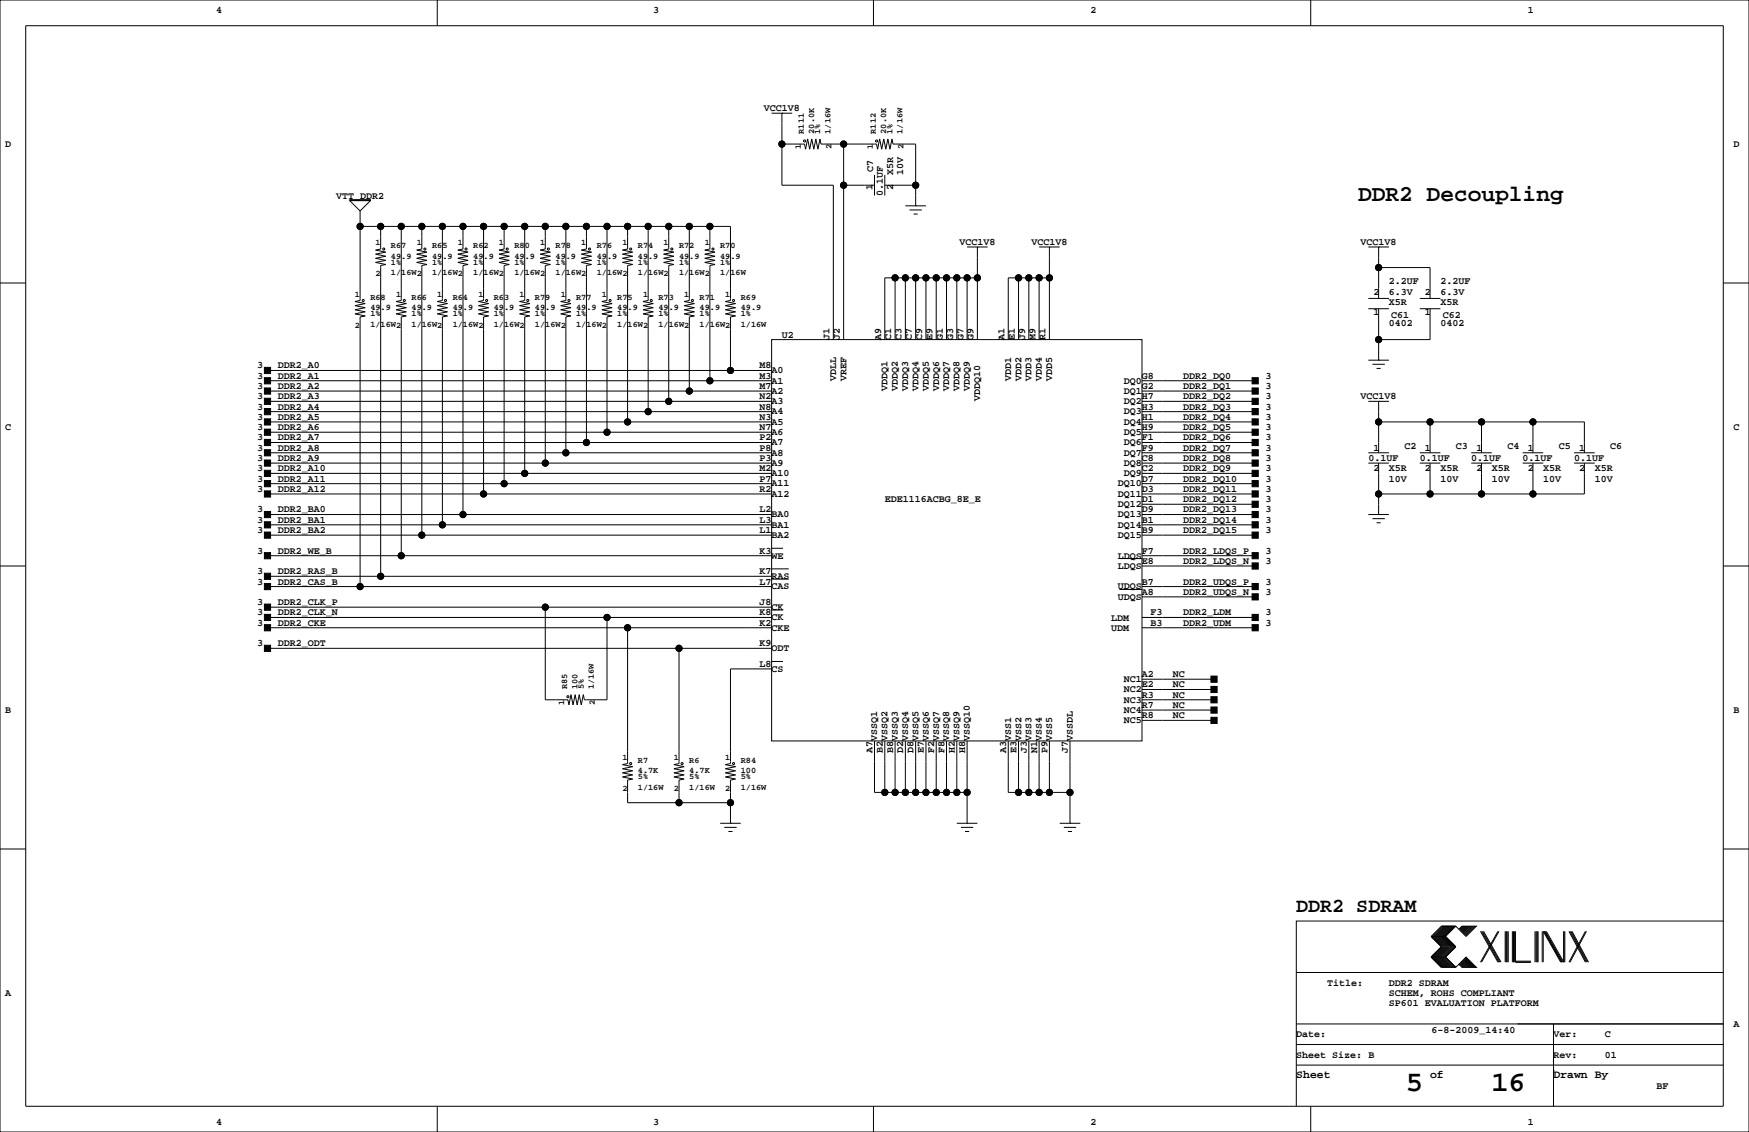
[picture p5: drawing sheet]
<svg xmlns="http://www.w3.org/2000/svg" width="432mm" height="279mm" viewBox="0 0 432 279" stroke-linecap="round" stroke-linejoin="round" font-family="sans-serif">
<g fill="none" stroke="#000" stroke-width=".25">
<path d="M0 0h431.8v279.4h-431.8zM6.3 6.4h419.1v266.6h-419.1zM107.9 0v6.4M215.6 0v6.4M323.6 0v6.4M190.5 27.9h5.1M193 27.9h.1M193 27.9v17.8h12.7v38.1M193 35.6h5.6l.3 1.2 .5-2.5 .5 2.5 .5-2.5 .5 2.5 .5-2.5 .5 2.5 .5-2.5 .3 1.3h13.7l.3 1.2 .5-2.5 .5 2.5 .5-2.5 .5 2.5 .5-2.5 .5 2.5 .5-2.5 .3 1.3h5.6v15.2M208.3 35.6v48.2M86.4 49.3h5v.2h-5zM86.4 49.5l2.5 2.6"/>
<path d="M88.9 55.9h91.4v18.3l-1.2 .2 2.5 .5-2.5 .5 2.5 .5-2.5 .6 2.5 .5-2.5 .5 2.5 .5-1.3 .2v13.2M88.9 52.1v22.1l-1.3 .2 2.6 .5-2.6 .5 2.6 .5-2.6 .6 2.6 .5-2.6 .5 2.6 .5-1.3 .2v66.6M91.4 49.5l-2.5 2.6M94 55.9v5.6l-1.3 .2 2.5 .5-2.5 .5 2.5 .5-2.5 .6 2.5 .5-2.5 .5 2.5 .5-1.2 .2v76.7M99.1 55.9v18.3l-1.3 .2 2.5 .5-2.5 .5 2.5 .5-2.5 .6 2.5 .5-2.5 .5 2.5 .5-1.2 .2v59M104.1 55.9v5.6l-1.2 .2 2.5 .5-2.5 .5 2.5 .5-2.5 .6 2.5 .5-2.5 .5 2.5 .5-1.3 .2v66.6M109.2 55.9v18.3l-1.3 .2 2.6 .5-2.6 .5 2.6 .5-2.6 .6 2.6 .5-2.6 .5 2.6 .5-1.3 .2v51.3M114.3 55.9v5.6l-1.3 .2 2.6 .5-2.6 .5 2.6 .5-2.6 .6 2.6 .5-2.6 .5 2.6 .5-1.3 .2v61.5M119.4 55.9v18.3l-1.3 .2 2.5 .5-2.5 .5 2.5 .5-2.5 .6 2.5 .5-2.5 .5 2.5 .5-1.2 .2v43.7M124.5 55.9v5.6l-1.3 .2 2.5 .5-2.5 .5 2.5 .5-2.5 .6 2.5 .5-2.5 .5 2.5 .5-1.2 .2v53.9M129.5 55.9v18.3l-1.2 .2 2.5 .5-2.5 .5 2.5 .5-2.5 .6 2.5 .5-2.5 .5 2.5 .5-1.3 .2v38.6M134.6 55.9v5.6l-1.3 .2 2.6 .5-2.6 .5 2.6 .5-2.6 .6 2.6 .5-2.6 .5 2.6 .5-1.3 .2v48.8"/>
<path d="M139.7 55.9v18.3l-1.3 .2 2.6 .5-2.6 .5 2.6 .5-2.6 .6 2.6 .5-2.6 .5 2.6 .5-1.3 .2v33.6M144.8 55.9v5.6l-1.3 .2 2.5 .5-2.5 .5 2.5 .5-2.5 .6 2.5 .5-2.5 .5 2.5 .5-1.2 .2v43.7M149.9 55.9v18.3l-1.3 .2 2.5 .5-2.5 .5 2.5 .5-2.5 .6 2.5 .5-2.5 .5 2.5 .5-1.2 .2v28.5M154.9 55.9v5.6l-1.2 .2 2.5 .5-2.5 .5 2.5 .5-2.5 .6 2.5 .5-2.5 .5 2.5 .5-1.3 .2v38.6M160 55.9v18.3l-1.3 .2 2.6 .5-2.6 .5 2.6 .5-2.6 .6 2.6 .5-2.6 .5 2.6 .5-1.3 .2v23.4M165.1 55.9v5.6l-1.3 .2 2.6 .5-2.6 .5 2.6 .5-2.6 .6 2.6 .5-2.6 .5 2.6 .5-1.3 .2v33.6M170.2 55.9v18.3l-1.3 .2 2.5 .5-2.5 .5 2.5 .5-2.5 .6 2.5 .5-2.5 .5 2.5 .5-1.2 .2v18.3M175.3 55.9v5.6l-1.3 .2 2.5 .5-2.5 .5 2.5 .5-2.5 .6 2.5 .5-2.5 .5 2.5 .5-1.2 .2v28.5M208.3 45.7h7.6M215.9 43.2v5.1M218.4 45.7h7.7M218.4 43.2v5.1"/>
<path d="M223.5 50.8h5.1M224.5 51.8h3.1M225.6 52.8h1M226.1 50.8h.1M0 69.8h6.3M221 68.6v15.2M223.5 68.6v15.2M226.1 68.6v15.2M228.6 68.6v15.2M231.1 68.6v15.2M233.7 68.6v15.2M236.2 68.6v15.2"/>
<path d="M238.8 68.6v15.2M238.8 61h5M241.3 61h.1M241.3 61v22.8M241.3 68.6h-22.9v15.2M251.5 68.6v15.2M254 68.6v15.2M256.5 68.6v15.2M256.5 61h5.1M259.1 61h.1M259.1 68.6h-10.2v15.2M259.1 61v22.8"/>
<path d="M337.8 61h5.1M337.8 73.7h5.1M337.8 76.2h5.1M340.4 61h.1M340.4 61v12.7M340.4 76.2v12.7M340.4 66h12.7v7.7M350.5 73.7h5.1M350.5 76.2h5.1M353.1 76.2v7.6h-12.7M425.4 69.8h6.4M66 99.1h124.5"/>
<path d="M66 94h124.5M66 96.5h124.5M66 91.4h124.5M190.5 83.8h91.4v99.1h-91.4zM281.9 99.1h28M281.9 94h28M281.9 96.5h28M337.8 88.9h5.1M337.8 99.1h5.1M338.8 89.9h3.1M339.9 90.9h1M340.4 88.9h.1"/>
<path d="M340.4 99.1h.1M340.4 99.1v12.7M66 104.1h124.5M66 114.3h124.5M66 111.8h124.5M66 101.6h124.5M66 106.7h124.5M66 109.2h124.5M66 116.8h124.5M66 119.4h124.5M281.9 104.1h28M281.9 114.3h28"/>
<path d="M281.9 111.8h28M281.9 101.6h28M281.9 106.7h28M281.9 109.2h28M281.9 116.8h28M281.9 119.4h28M337.8 114.3h5.1M337.8 111.8h5.1M340.4 114.3v12.7M340.4 104.1h50.8v7.7M350.5 114.3h5.1M350.5 111.8h5.1"/>
<path d="M353.1 104.1v7.7M353.1 114.3v7.6M363.2 114.3h5.1M363.2 111.8h5.1M365.8 104.1v7.7M365.8 114.3v7.6M375.9 114.3h5.1M375.9 111.8h5.1M378.5 104.1v7.7M378.5 114.3v7.6M388.6 114.3h5.1M388.6 111.8h5.1"/>
<path d="M391.2 114.3v7.6h-50.8M0 139.7h6.3M66 127h124.5M66 137.2h124.5M66 121.9h124.5M66 129.5h124.5M66 132.1h124.5M190.5 135.3h2.8M276.4 137.9h5.6M281.9 127h28M281.9 137.2h28M281.9 121.9h28"/>
<path d="M281.9 124.5h28M281.9 129.5h28M281.9 132.1h28M281.9 139.7h28M337.8 127h5.1M338.8 128h3.1M339.9 129h1M340.4 127h.1M425.4 139.7h6.4M66 154.9h124.5M66 152.4h124.5M66 142.2h124.5"/>
<path d="M66 144.8h124.5M66 149.9h124.5M134.6 149.9v22.8h5.6l.3 1.3 .5-2.6 .5 2.6 .5-2.6 .5 2.6 .5-2.6 .5 2.6 .5-2.6 .3 1.3h5.6v-20.3M154.9 154.9v33.6l-1.2 .2 2.5 .5-2.5 .5 2.5 .5-2.5 .6 2.5 .5-2.5 .5 2.5 .5-1.3 .2v5.6h25.4M190.5 140.4h4.2M190.5 142.9h4.2M190.5 150.6h2.8M276.4 145.5h5.6M281.9 154.9h28M281.9 152.4h28M281.9 147.3h28M281.9 144.8h28"/>
<path d="M66 160h124.5M167.6 160v28.5l-1.2 .2 2.5 .5-2.5 .5 2.5 .5-2.5 .6 2.5 .5-2.5 .5 2.5 .5-1.3 .2v5.6M190.5 165.1h-10.2v23.4l-1.2 .2 2.5 .5-2.5 .5 2.5 .5-2.5 .6 2.5 .5-2.5 .5 2.5 .5-1.3 .2v10.7M190.5 163.3h2.8M281.9 172.7h17.8M281.9 175.3h17.8M281.9 170.2h17.8M281.9 167.6h17.8M281.9 177.8h17.8M215.9 182.9v12.7h22.9M218.4 182.9v12.7M221 182.9v12.7"/>
<path d="M223.5 182.9v12.7M226.1 182.9v12.7M228.6 182.9v12.7M231.1 182.9v12.7M233.7 182.9v12.7M236.2 182.9v12.7M238.8 182.9v20.3M248.9 182.9v12.7h15.3M251.5 182.9v12.7M254 182.9v12.7M256.5 182.9v12.7M259.1 182.9v12.7"/>
<path d="M264.2 182.9v20.3M0 209.5h6.3M177.8 203.2h5.1M178.8 204.2h3.1M179.8 205.2h1M180.3 203.2h.1M236.2 203.2h5.1M237.2 204.2h3.1M238.3 205.2h1M238.8 203.2h.1M261.6 203.2h5.1M262.6 204.2h3.1"/>
<path d="M263.7 205.2h1M264.2 203.2h.1M425.4 209.5h6.4M353.3 236.2l2.6 2.6h3.5M353.3 231.1l2.6 2.6-2.6 2.5M353.3 236.2h3.6M353.3 231.1h3.6M356.1 228.6l-2.5 2.5 2.5 2.6-2.5 2.5 2.5 2.6M356.4 228.6l-2.6 2.5 2.6 2.6-2.6 2.5 2.6 2.6M356.6 228.6l-2.5 2.5 2.5 2.6-2.5 2.5 2.5 2.6M356.9 228.6l-2.6 2.5 2.6 2.6-2.6 2.5 2.6 2.6M356.9 231.1l2.5 2.6-2.5 2.5"/>
<path d="M356.9 236.2l2.5 2.6M357.1 228.6l-2.5 2.5 2.5 2.6-2.5 2.5 2.5 2.6M357.4 228.6l-2.6 2.5 2.6 2.6-2.6 2.5 2.6 2.6M357.6 228.6l-2.5 2.5 2.5 2.6-2.5 2.5 2.5 2.6M357.9 228.6l-2.6 2.5 2.6 2.6-2.6 2.5 2.6 2.6M358.1 228.6l-2.5 2.5 2.5 2.6-2.5 2.5 2.5 2.6M358.4 228.6l-2.5 2.5 2.5 2.6-2.5 2.5 2.5 2.6M358.6 228.6l-2.5 2.5 2.5 2.6-2.5 2.5 2.5 2.6M358.9 228.6l-2.5 2.5 2.5 2.6-2.5 2.5 2.5 2.6M359.2 228.6l-2.6 2.5 2.6 2.6-2.6 2.5 2.6 2.6M359.4 228.6l2.5 2.5 2.6-2.5h-3.6l-.7 .8M359.4 228.6h-3.5l-2.6 2.5"/>
<path d="M359.4 228.6l-2.5 2.5M360.2 238l.7 .8h3.6l-2.6-2.6-2.5 2.6M360.4 237.7l1 1.1M360.4 238l.8 .8M360.7 237.5l1.2 1.3M360.7 237.7l1 1.1M360.9 237.2l1.6 1.6M360.9 237.5l1.3 1.3M361.2 237l1.8 1.8M361.2 237.2l1.5 1.6M361.2 228.6l-.8 .8M361.4 236.7l2.1 2.1"/>
<path d="M361.4 237l1.8 1.8M361.4 228.6l-1 1M361.7 236.5l2.3 2.3M361.7 236.7l2 2.1M361.7 228.6l-1 1M361.9 236.5l2.3 2.3M361.9 228.6l-1.2 1.3M362.2 228.6l-1.3 1.3M362.5 228.6l-1.6 1.5M362.7 228.6l-1.5 1.5M363 228.6l-1.8 1.8M363.2 228.6l-1.8 1.8"/>
<path d="M363.5 228.6l-2.1 2M363.7 228.6l-2 2M364 228.6l-2.3 2.3M364.2 228.6l-2.3 2.3M365.5 229.9l4.3 7.6M365.8 229.9l4.3 7.6M366 229.9l4.3 7.6M366.3 229.9l4.3 7.6M369.8 229.9l-4.3 7.6M370.1 229.9l-4.3 7.6M371.6 229.9v7.6M371.9 229.9v7.6"/>
<path d="M372.1 229.9v7.6M372.4 229.9v7.6M373.4 229.9v7.6M373.6 229.9v7.6M373.9 229.9v7.6M374.1 229.9v7.6h3.9M374.1 237.2h3.9M379 229.9v7.6M379.2 229.9v7.6M379.5 229.9v7.6M379.7 229.9v7.6M380.7 229.9v7.6"/>
<path d="M381 237.5v-7.6l4.3 7.6M381.3 229.9l4.3 7.6M381.5 229.9l4.3 7.6M381.8 229.9l4.3 7.6v-7.6M386.3 229.9v7.6M387.3 229.9l4.1 7.6M387.6 229.9l4.1 7.6M387.9 229.9l4 7.6M388.1 229.9l4.1 7.6M391.4 229.9l-4.1 7.6M391.7 229.9l-4.1 7.6M425.4 227.3h-105.4v35.6"/>
<path d="M320 257.8h105.4M320 252.7h105.4M320 240h105.4M383.5 252.7v20.3M107.9 273v6.4M215.6 273v6.4M320 262.9v10.1M320 262.9h105.4M323.6 273v6.4M383.5 264.2h.1"/>
<circle cx="193" cy="35.6" r=".76"/>
<circle cx="198.6" cy="34.8" r=".25"/>
<circle cx="208.3" cy="35.6" r=".76"/>
<circle cx="216.4" cy="34.8" r=".25"/>
<circle cx="88.9" cy="55.9" r=".76"/>
<circle cx="94" cy="55.9" r=".76"/>
<circle cx="99.1" cy="55.9" r=".76"/>
<circle cx="104.1" cy="55.9" r=".76"/>
<circle cx="109.2" cy="55.9" r=".76"/>
<circle cx="114.3" cy="55.9" r=".76"/>
<circle cx="119.4" cy="55.9" r=".76"/>
<circle cx="124.5" cy="55.9" r=".76"/>
<circle cx="129.5" cy="55.9" r=".76"/>
<circle cx="134.6" cy="55.9" r=".76"/>
<circle cx="139.7" cy="55.9" r=".76"/>
<circle cx="144.8" cy="55.9" r=".76"/>
<circle cx="149.9" cy="55.9" r=".76"/>
<circle cx="154.9" cy="55.9" r=".76"/>
<circle cx="160" cy="55.9" r=".76"/>
<circle cx="165.1" cy="55.9" r=".76"/>
<circle cx="170.2" cy="55.9" r=".76"/>
<circle cx="175.3" cy="55.9" r=".76"/>
<circle cx="208.3" cy="45.7" r=".76"/>
<circle cx="226.1" cy="45.7" r=".76"/>
<circle cx="89.7" cy="74.2" r=".25"/>
<circle cx="94.7" cy="61.5" r=".25"/>
<circle cx="99.8" cy="74.2" r=".25"/>
<circle cx="104.9" cy="61.5" r=".25"/>
<circle cx="110" cy="74.2" r=".25"/>
<circle cx="115.1" cy="61.5" r=".25"/>
<circle cx="120.1" cy="74.2" r=".25"/>
<circle cx="125.2" cy="61.5" r=".25"/>
<circle cx="130.3" cy="74.2" r=".25"/>
<circle cx="135.4" cy="61.5" r=".25"/>
<circle cx="140.5" cy="74.2" r=".25"/>
<circle cx="145.5" cy="61.5" r=".25"/>
<circle cx="150.6" cy="74.2" r=".25"/>
<circle cx="155.7" cy="61.5" r=".25"/>
<circle cx="160.8" cy="74.2" r=".25"/>
<circle cx="165.9" cy="61.5" r=".25"/>
<circle cx="170.9" cy="74.2" r=".25"/>
<circle cx="176" cy="61.5" r=".25"/>
<circle cx="181.1" cy="74.2" r=".25"/>
<circle cx="221" cy="68.6" r=".76"/>
<circle cx="223.5" cy="68.6" r=".76"/>
<circle cx="226.1" cy="68.6" r=".76"/>
<circle cx="228.6" cy="68.6" r=".76"/>
<circle cx="231.1" cy="68.6" r=".76"/>
<circle cx="233.7" cy="68.6" r=".76"/>
<circle cx="236.2" cy="68.6" r=".76"/>
<circle cx="238.8" cy="68.6" r=".76"/>
<circle cx="241.3" cy="68.6" r=".76"/>
<circle cx="251.5" cy="68.6" r=".76"/>
<circle cx="254" cy="68.6" r=".76"/>
<circle cx="256.5" cy="68.6" r=".76"/>
<circle cx="259.1" cy="68.6" r=".76"/>
<circle cx="340.4" cy="66" r=".76"/>
<circle cx="165.1" cy="99.1" r=".76"/>
<circle cx="170.2" cy="96.5" r=".76"/>
<circle cx="175.3" cy="94" r=".76"/>
<circle cx="180.3" cy="91.4" r=".76"/>
<circle cx="340.4" cy="83.8" r=".76"/>
<circle cx="124.5" cy="119.4" r=".76"/>
<circle cx="129.5" cy="116.8" r=".76"/>
<circle cx="134.6" cy="114.3" r=".76"/>
<circle cx="139.7" cy="111.8" r=".76"/>
<circle cx="144.8" cy="109.2" r=".76"/>
<circle cx="149.9" cy="106.7" r=".76"/>
<circle cx="154.9" cy="104.1" r=".76"/>
<circle cx="160" cy="101.6" r=".76"/>
<circle cx="340.4" cy="104.1" r=".76"/>
<circle cx="353.1" cy="104.1" r=".76"/>
<circle cx="365.8" cy="104.1" r=".76"/>
<circle cx="378.5" cy="104.1" r=".76"/>
<circle cx="99.1" cy="137.2" r=".76"/>
<circle cx="104.1" cy="132.1" r=".76"/>
<circle cx="109.2" cy="129.5" r=".76"/>
<circle cx="114.3" cy="127" r=".76"/>
<circle cx="119.4" cy="121.9" r=".76"/>
<circle cx="340.4" cy="121.9" r=".76"/>
<circle cx="353.1" cy="121.9" r=".76"/>
<circle cx="365.8" cy="121.9" r=".76"/>
<circle cx="378.5" cy="121.9" r=".76"/>
<circle cx="88.9" cy="144.8" r=".76"/>
<circle cx="94" cy="142.2" r=".76"/>
<circle cx="134.6" cy="149.9" r=".76"/>
<circle cx="149.9" cy="152.4" r=".76"/>
<circle cx="154.9" cy="154.9" r=".76"/>
<circle cx="140.2" cy="172" r=".25"/>
<circle cx="167.6" cy="160" r=".76"/>
<circle cx="155.7" cy="188.5" r=".25"/>
<circle cx="167.6" cy="198.1" r=".76"/>
<circle cx="168.4" cy="188.5" r=".25"/>
<circle cx="180.3" cy="198.1" r=".76"/>
<circle cx="181.1" cy="188.5" r=".25"/>
<circle cx="218.4" cy="195.6" r=".76"/>
<circle cx="221" cy="195.6" r=".76"/>
<circle cx="223.5" cy="195.6" r=".76"/>
<circle cx="226.1" cy="195.6" r=".76"/>
<circle cx="228.6" cy="195.6" r=".76"/>
<circle cx="231.1" cy="195.6" r=".76"/>
<circle cx="233.7" cy="195.6" r=".76"/>
<circle cx="236.2" cy="195.6" r=".76"/>
<circle cx="238.8" cy="195.6" r=".76"/>
<circle cx="251.5" cy="195.6" r=".76"/>
<circle cx="254" cy="195.6" r=".76"/>
<circle cx="256.5" cy="195.6" r=".76"/>
<circle cx="259.1" cy="195.6" r=".76"/>
<circle cx="264.2" cy="195.6" r=".76"/>
</g>
<g fill="#000" stroke="#000" stroke-width=".25">
<path d="M65.3 90.7h1.5v1.5h-1.5z" fill-rule="evenodd"/>
<path d="M65.3 93.2h1.5v1.5h-1.5z" fill-rule="evenodd"/>
<path d="M65.3 95.8h1.5v1.5h-1.5z" fill-rule="evenodd"/>
<path d="M65.3 98.3h1.5v1.5h-1.5z" fill-rule="evenodd"/>
<path d="M309.1 93.2h1.5v1.5h-1.5z" fill-rule="evenodd"/>
<path d="M309.1 95.8h1.5v1.5h-1.5z" fill-rule="evenodd"/>
<path d="M309.1 98.3h1.5v1.5h-1.5z" fill-rule="evenodd"/>
<path d="M65.3 100.8h1.5v1.6h-1.5z" fill-rule="evenodd"/>
<path d="M65.3 103.4h1.5v1.5h-1.5z" fill-rule="evenodd"/>
<path d="M65.3 105.9h1.5v1.5h-1.5z" fill-rule="evenodd"/>
<path d="M65.3 108.5h1.5v1.5h-1.5z" fill-rule="evenodd"/>
<path d="M65.3 113.5h1.5v1.6h-1.5z" fill-rule="evenodd"/>
<path d="M65.3 116.1h1.5v1.5h-1.5z" fill-rule="evenodd"/>
<path d="M65.3 111h1.5v1.5h-1.5z" fill-rule="evenodd"/>
<path d="M309.1 100.8h1.5v1.6h-1.5z" fill-rule="evenodd"/>
<path d="M309.1 103.4h1.5v1.5h-1.5z" fill-rule="evenodd"/>
<path d="M309.1 105.9h1.5v1.5h-1.5z" fill-rule="evenodd"/>
<path d="M309.1 108.5h1.5v1.5h-1.5z" fill-rule="evenodd"/>
<path d="M309.1 111h1.5v1.5h-1.5z" fill-rule="evenodd"/>
<path d="M309.1 113.5h1.5v1.6h-1.5z" fill-rule="evenodd"/>
<path d="M309.1 116.1h1.5v1.5h-1.5z" fill-rule="evenodd"/>
<path d="M65.3 136.4h1.5v1.5h-1.5z" fill-rule="evenodd"/>
<path d="M65.3 118.6h1.5v1.5h-1.5z" fill-rule="evenodd"/>
<path d="M65.3 121.2h1.5v1.5h-1.5z" fill-rule="evenodd"/>
<path d="M65.3 126.2h1.5v1.6h-1.5z" fill-rule="evenodd"/>
<path d="M65.3 128.8h1.5v1.5h-1.5z" fill-rule="evenodd"/>
<path d="M65.3 131.3h1.5v1.5h-1.5z" fill-rule="evenodd"/>
<path d="M309.1 118.6h1.5v1.5h-1.5z" fill-rule="evenodd"/>
<path d="M309.1 121.2h1.5v1.5h-1.5z" fill-rule="evenodd"/>
<path d="M309.1 123.7h1.5v1.5h-1.5z" fill-rule="evenodd"/>
<path d="M309.1 126.2h1.5v1.6h-1.5z" fill-rule="evenodd"/>
<path d="M309.1 128.8h1.5v1.5h-1.5z" fill-rule="evenodd"/>
<path d="M309.1 131.3h1.5v1.5h-1.5z" fill-rule="evenodd"/>
<path d="M309.1 136.4h1.5v1.5h-1.5z" fill-rule="evenodd"/>
<path d="M65.3 154.2h1.5v1.5h-1.5z" fill-rule="evenodd"/>
<path d="M65.3 151.6h1.5v1.6h-1.5z" fill-rule="evenodd"/>
<path d="M65.3 141.5h1.5v1.5h-1.5z" fill-rule="evenodd"/>
<path d="M65.3 144h1.5v1.5h-1.5z" fill-rule="evenodd"/>
<path d="M65.3 149.1h1.5v1.5h-1.5z" fill-rule="evenodd"/>
<path d="M309.1 151.6h1.5v1.6h-1.5z" fill-rule="evenodd"/>
<path d="M309.1 146.6h1.5v1.5h-1.5z" fill-rule="evenodd"/>
<path d="M309.1 154.2h1.5v1.5h-1.5z" fill-rule="evenodd"/>
<path d="M309.1 138.9h1.5v1.6h-1.5z" fill-rule="evenodd"/>
<path d="M309.1 144h1.5v1.5h-1.5z" fill-rule="evenodd"/>
<path d="M65.3 159.3h1.5v1.5h-1.5z" fill-rule="evenodd"/>
<path d="M299 174.5h1.5v1.5h-1.5z" fill-rule="evenodd"/>
<path d="M299 172h1.5v1.5h-1.5z" fill-rule="evenodd"/>
<path d="M299 169.4h1.5v1.5h-1.5z" fill-rule="evenodd"/>
<path d="M299 166.9h1.5v1.5h-1.5z" fill-rule="evenodd"/>
<path d="M299 177h1.5v1.6h-1.5z" fill-rule="evenodd"/>
<circle cx="193" cy="35.6" r=".76"/>
<circle cx="208.3" cy="35.6" r=".76"/>
<circle cx="88.9" cy="55.9" r=".76"/>
<circle cx="94" cy="55.9" r=".76"/>
<circle cx="99.1" cy="55.9" r=".76"/>
<circle cx="104.1" cy="55.9" r=".76"/>
<circle cx="109.2" cy="55.9" r=".76"/>
<circle cx="114.3" cy="55.9" r=".76"/>
<circle cx="119.4" cy="55.9" r=".76"/>
<circle cx="124.5" cy="55.9" r=".76"/>
<circle cx="129.5" cy="55.9" r=".76"/>
<circle cx="134.6" cy="55.9" r=".76"/>
<circle cx="139.7" cy="55.9" r=".76"/>
<circle cx="144.8" cy="55.9" r=".76"/>
<circle cx="149.9" cy="55.9" r=".76"/>
<circle cx="154.9" cy="55.9" r=".76"/>
<circle cx="160" cy="55.9" r=".76"/>
<circle cx="165.1" cy="55.9" r=".76"/>
<circle cx="170.2" cy="55.9" r=".76"/>
<circle cx="175.3" cy="55.9" r=".76"/>
<circle cx="208.3" cy="45.7" r=".76"/>
<circle cx="226.1" cy="45.7" r=".76"/>
<circle cx="221" cy="68.6" r=".76"/>
<circle cx="223.5" cy="68.6" r=".76"/>
<circle cx="226.1" cy="68.6" r=".76"/>
<circle cx="228.6" cy="68.6" r=".76"/>
<circle cx="231.1" cy="68.6" r=".76"/>
<circle cx="233.7" cy="68.6" r=".76"/>
<circle cx="236.2" cy="68.6" r=".76"/>
<circle cx="238.8" cy="68.6" r=".76"/>
<circle cx="241.3" cy="68.6" r=".76"/>
<circle cx="251.5" cy="68.6" r=".76"/>
<circle cx="254" cy="68.6" r=".76"/>
<circle cx="256.5" cy="68.6" r=".76"/>
<circle cx="259.1" cy="68.6" r=".76"/>
<circle cx="340.4" cy="66" r=".76"/>
<circle cx="165.1" cy="99.1" r=".76"/>
<circle cx="170.2" cy="96.5" r=".76"/>
<circle cx="175.3" cy="94" r=".76"/>
<circle cx="180.3" cy="91.4" r=".76"/>
<circle cx="340.4" cy="83.8" r=".76"/>
<circle cx="124.5" cy="119.4" r=".76"/>
<circle cx="129.5" cy="116.8" r=".76"/>
<circle cx="134.6" cy="114.3" r=".76"/>
<circle cx="139.7" cy="111.8" r=".76"/>
<circle cx="144.8" cy="109.2" r=".76"/>
<circle cx="149.9" cy="106.7" r=".76"/>
<circle cx="154.9" cy="104.1" r=".76"/>
<circle cx="160" cy="101.6" r=".76"/>
<circle cx="340.4" cy="104.1" r=".76"/>
<circle cx="353.1" cy="104.1" r=".76"/>
<circle cx="365.8" cy="104.1" r=".76"/>
<circle cx="378.5" cy="104.1" r=".76"/>
<circle cx="99.1" cy="137.2" r=".76"/>
<circle cx="104.1" cy="132.1" r=".76"/>
<circle cx="109.2" cy="129.5" r=".76"/>
<circle cx="114.3" cy="127" r=".76"/>
<circle cx="119.4" cy="121.9" r=".76"/>
<circle cx="340.4" cy="121.9" r=".76"/>
<circle cx="353.1" cy="121.9" r=".76"/>
<circle cx="365.8" cy="121.9" r=".76"/>
<circle cx="378.5" cy="121.9" r=".76"/>
<circle cx="88.9" cy="144.8" r=".76"/>
<circle cx="94" cy="142.2" r=".76"/>
<circle cx="134.6" cy="149.9" r=".76"/>
<circle cx="149.9" cy="152.4" r=".76"/>
<circle cx="154.9" cy="154.9" r=".76"/>
<circle cx="167.6" cy="160" r=".76"/>
<circle cx="167.6" cy="198.1" r=".76"/>
<circle cx="180.3" cy="198.1" r=".76"/>
<circle cx="218.4" cy="195.6" r=".76"/>
<circle cx="221" cy="195.6" r=".76"/>
<circle cx="223.5" cy="195.6" r=".76"/>
<circle cx="226.1" cy="195.6" r=".76"/>
<circle cx="228.6" cy="195.6" r=".76"/>
<circle cx="231.1" cy="195.6" r=".76"/>
<circle cx="233.7" cy="195.6" r=".76"/>
<circle cx="236.2" cy="195.6" r=".76"/>
<circle cx="238.8" cy="195.6" r=".76"/>
<circle cx="251.5" cy="195.6" r=".76"/>
<circle cx="254" cy="195.6" r=".76"/>
<circle cx="256.5" cy="195.6" r=".76"/>
<circle cx="259.1" cy="195.6" r=".76"/>
<circle cx="264.2" cy="195.6" r=".76"/>
</g>
<g font-size="7.1">
<text x="347" y="269.3">5</text>
<text x="368.2" y="269.3">16</text>
</g>
<text font-size="5.6" x="335.3" y="49.6">DDR2 Decoupling</text>
<text font-size="4.9" x="320" y="225.1">DDR2 SDRAM</text>
<g font-size="2.8">
<text x="320" y="266.1">Sheet</text>
<text x="353.1" y="266.1">of</text>
<text x="383.5" y="266.1">Drawn By</text>
</g>
<g font-size="2.5">
<text x="53.3" y="3.3">4</text>
<text x="161.3" y="3.3">3</text>
<text x="269.2" y="3.3">2</text>
<text x="377.2" y="3.3">1</text>
<text x="188.6" y="27.4">VCC1V8</text>
<text x="1.3" y="36.3">D</text>
<text x="428" y="36.3">D</text>
<text x="215.4" y="47" transform="rotate(-90 215.4 47)">1</text>
<text x="215.6" y="42.4" transform="rotate(-90 215.6 42.4)">C7</text>
<text x="220.5" y="47" transform="rotate(-90 220.5 47)">2</text>
<text x="220.5" y="43.2" transform="rotate(-90 220.5 43.2)">X5R</text>
<text x="223" y="43.2" transform="rotate(-90 223 43.2)">10V</text>
<text x="83" y="49">VTT_DDR2</text>
<text x="217.9" y="48.3" transform="rotate(-90 217.9 48.3)">0.1UF</text>
<text x="236.9" y="60.5">VCC1V8</text>
<text x="254.6" y="60.5">VCC1V8</text>
<text x="335.9" y="60.5">VCC1V8</text>
<text x="342.9" y="70.2">2.2UF</text>
<text x="355.6" y="70.2">2.2UF</text>
<text x="339.1" y="72.7">2</text>
<text x="339.1" y="77.8">1</text>
<text x="342.9" y="75.3">X5R</text>
<text x="342.9" y="72.7">6.3V</text>
<text x="351.8" y="77.8">1</text>
<text x="351.8" y="72.7">2</text>
<text x="355.6" y="72.7">6.3V</text>
<text x="355.6" y="75.3">X5R</text>
<text x="193" y="83.3">U2</text>
<text x="204.8" y="83.8" transform="rotate(-90 204.8 83.8)">J1</text>
<text x="207.4" y="83.8" transform="rotate(-90 207.4 83.8)">J2</text>
<text x="217.5" y="83.8" transform="rotate(-90 217.5 83.8)">A9</text>
<text x="220.1" y="83.8" transform="rotate(-90 220.1 83.8)">C1</text>
<text x="222.6" y="83.8" transform="rotate(-90 222.6 83.8)">C3</text>
<text x="225.1" y="83.8" transform="rotate(-90 225.1 83.8)">C7</text>
<text x="227.7" y="83.8" transform="rotate(-90 227.7 83.8)">C9</text>
<text x="230.2" y="83.8" transform="rotate(-90 230.2 83.8)">E9</text>
<text x="232.8" y="83.8" transform="rotate(-90 232.8 83.8)">G1</text>
<text x="235.3" y="83.8" transform="rotate(-90 235.3 83.8)">G3</text>
<text x="237.8" y="83.8" transform="rotate(-90 237.8 83.8)">G7</text>
<text x="240.4" y="83.8" transform="rotate(-90 240.4 83.8)">G9</text>
<text x="248" y="83.8" transform="rotate(-90 248 83.8)">A1</text>
<text x="250.5" y="83.8" transform="rotate(-90 250.5 83.8)">E1</text>
<text x="253.1" y="83.8" transform="rotate(-90 253.1 83.8)">J9</text>
<text x="255.6" y="83.8" transform="rotate(-90 255.6 83.8)">M9</text>
<text x="258.2" y="83.8" transform="rotate(-90 258.2 83.8)">R1</text>
<text x="342.9" y="80.4">0402</text>
<text x="343.5" y="78.4">C61</text>
<text x="355.6" y="80.4">0402</text>
<text x="356.2" y="78.4">C62</text>
<text x="63.5" y="93.5">3</text>
<text x="63.5" y="90.9">3</text>
<text x="68.6" y="93.5">DDR2_A1</text>
<text x="68.6" y="90.9">DDR2_A0</text>
<text x="187.5" y="90.9">M8</text>
<text x="187.5" y="93.5">M3</text>
<text x="190.5" y="92.1">A0</text>
<text x="190.5" y="94.7">A1</text>
<text x="206.4" y="94" transform="rotate(-90 206.4 94)">VDLL</text>
<text x="209" y="94" transform="rotate(-90 209 94)">VREF</text>
<text x="249.6" y="94" transform="rotate(-90 249.6 94)">VDD1</text>
<text x="252.2" y="94" transform="rotate(-90 252.2 94)">VDD2</text>
<text x="254.7" y="94" transform="rotate(-90 254.7 94)">VDD3</text>
<text x="257.2" y="94" transform="rotate(-90 257.2 94)">VDD4</text>
<text x="259.8" y="94" transform="rotate(-90 259.8 94)">VDD5</text>
<text x="277.5" y="94.7">DQ0</text>
<text x="281.9" y="93.5">G8</text>
<text x="292.1" y="93.5">DDR2_DQ0</text>
<text x="312.4" y="93.5">3</text>
<text x="63.5" y="101.1">3</text>
<text x="63.5" y="98.6">3</text>
<text x="63.5" y="96">3</text>
<text x="68.6" y="101.1">DDR2_A4</text>
<text x="68.6" y="98.6">DDR2_A3</text>
<text x="68.6" y="96">DDR2_A2</text>
<text x="187.5" y="98.6">N2</text>
<text x="187.5" y="96">M7</text>
<text x="187.5" y="101.1">N8</text>
<text x="190.5" y="99.8">A3</text>
<text x="190.5" y="97.2">A2</text>
<text x="219.1" y="96.5" transform="rotate(-90 219.1 96.5)">VDDQ1</text>
<text x="221.7" y="96.5" transform="rotate(-90 221.7 96.5)">VDDQ2</text>
<text x="224.2" y="96.5" transform="rotate(-90 224.2 96.5)">VDDQ3</text>
<text x="226.8" y="96.5" transform="rotate(-90 226.8 96.5)">VDDQ4</text>
<text x="229.3" y="96.5" transform="rotate(-90 229.3 96.5)">VDDQ5</text>
<text x="231.8" y="96.5" transform="rotate(-90 231.8 96.5)">VDDQ6</text>
<text x="234.4" y="96.5" transform="rotate(-90 234.4 96.5)">VDDQ7</text>
<text x="236.9" y="96.5" transform="rotate(-90 236.9 96.5)">VDDQ8</text>
<text x="239.5" y="96.5" transform="rotate(-90 239.5 96.5)">VDDQ9</text>
<text x="242" y="99.1" transform="rotate(-90 242 99.1)">VDDQ10</text>
<text x="277.5" y="99.8">DQ2</text>
<text x="277.5" y="97.2">DQ1</text>
<text x="281.9" y="101.1">H3</text>
<text x="281.9" y="98.6">H7</text>
<text x="281.9" y="96">G2</text>
<text x="292.1" y="101.1">DDR2_DQ3</text>
<text x="292.1" y="98.6">DDR2_DQ2</text>
<text x="292.1" y="96">DDR2_DQ1</text>
<text x="312.4" y="101.1">3</text>
<text x="312.4" y="98.6">3</text>
<text x="312.4" y="96">3</text>
<text x="335.9" y="98.6">VCC1V8</text>
<text x="1.3" y="106.2">C</text>
<text x="63.5" y="106.2">3</text>
<text x="63.5" y="103.6">3</text>
<text x="68.6" y="106.2">DDR2_A6</text>
<text x="68.6" y="103.6">DDR2_A5</text>
<text x="187.5" y="103.6">N3</text>
<text x="187.5" y="106.2">N7</text>
<text x="190.5" y="104.8">A5</text>
<text x="190.5" y="107.4">A6</text>
<text x="190.5" y="102.3">A4</text>
<text x="277.5" y="107.4">DQ5</text>
<text x="277.5" y="104.8">DQ4</text>
<text x="277.5" y="102.3">DQ3</text>
<text x="281.9" y="106.2">H9</text>
<text x="281.9" y="103.6">H1</text>
<text x="292.1" y="106.2">DDR2_DQ5</text>
<text x="292.1" y="103.6">DDR2_DQ4</text>
<text x="312.4" y="106.2">3</text>
<text x="312.4" y="103.6">3</text>
<text x="428" y="106.2">C</text>
<text x="63.5" y="111.3">3</text>
<text x="63.5" y="113.8">3</text>
<text x="63.5" y="108.7">3</text>
<text x="68.6" y="111.3">DDR2_A8</text>
<text x="68.6" y="113.8">DDR2_A9</text>
<text x="68.6" y="108.7">DDR2_A7</text>
<text x="187.5" y="108.7">P2</text>
<text x="187.5" y="111.3">P8</text>
<text x="187.5" y="113.8">P3</text>
<text x="190.5" y="109.9">A7</text>
<text x="190.5" y="112.5">A8</text>
<text x="277.5" y="112.5">DQ7</text>
<text x="277.5" y="109.9">DQ6</text>
<text x="281.9" y="113.8">C8</text>
<text x="281.9" y="111.3">F9</text>
<text x="281.9" y="108.7">F1</text>
<text x="292.1" y="113.8">DDR2_DQ8</text>
<text x="292.1" y="111.3">DDR2_DQ7</text>
<text x="292.1" y="108.7">DDR2_DQ6</text>
<text x="312.4" y="113.8">3</text>
<text x="312.4" y="111.3">3</text>
<text x="312.4" y="108.7">3</text>
<text x="337.8" y="113.8">0.1UF</text>
<text x="339.1" y="111.3">1</text>
<text x="346.8" y="110.9">C2</text>
<text x="350.5" y="113.8">0.1UF</text>
<text x="351.8" y="111.3">1</text>
<text x="359.5" y="110.9">C3</text>
<text x="363.2" y="113.8">0.1UF</text>
<text x="364.5" y="111.3">1</text>
<text x="372.2" y="110.9">C4</text>
<text x="375.9" y="113.8">0.1UF</text>
<text x="377.2" y="111.3">1</text>
<text x="384.9" y="110.9">C5</text>
<text x="388.6" y="113.8">0.1UF</text>
<text x="389.9" y="111.3">1</text>
<text x="397.6" y="110.9">C6</text>
<text x="63.5" y="118.9">3</text>
<text x="63.5" y="116.3">3</text>
<text x="68.6" y="118.9">DDR2_A11</text>
<text x="68.6" y="116.3">DDR2_A10</text>
<text x="187.5" y="116.3">M2</text>
<text x="187.5" y="118.9">P7</text>
<text x="190.5" y="115">A9</text>
<text x="190.5" y="117.5">A10</text>
<text x="277.5" y="117.5">DQ9</text>
<text x="277.5" y="115">DQ8</text>
<text x="281.9" y="118.9">D7</text>
<text x="281.9" y="116.3">C2</text>
<text x="292.1" y="118.9">DDR2_DQ10</text>
<text x="292.1" y="116.3">DDR2_DQ9</text>
<text x="312.4" y="118.9">3</text>
<text x="312.4" y="116.3">3</text>
<text x="339.1" y="116.3">2</text>
<text x="342.9" y="118.9">10V</text>
<text x="342.9" y="116.3">X5R</text>
<text x="351.8" y="116.3">2</text>
<text x="355.6" y="116.3">X5R</text>
<text x="355.6" y="118.9">10V</text>
<text x="364.5" y="116.3">2</text>
<text x="368.3" y="118.9">10V</text>
<text x="368.3" y="116.3">X5R</text>
<text x="377.2" y="116.3">2</text>
<text x="381" y="116.3">X5R</text>
<text x="381" y="118.9">10V</text>
<text x="389.9" y="116.3">2</text>
<text x="393.7" y="118.9">10V</text>
<text x="393.7" y="116.3">X5R</text>
<text x="63.5" y="121.4">3</text>
<text x="68.6" y="121.4">DDR2_A12</text>
<text x="187.5" y="121.4">R2</text>
<text x="190.5" y="120.1">A11</text>
<text x="190.5" y="122.6">A12</text>
<text x="218.4" y="124">EDE1116ACBG_8E_E</text>
<text x="276" y="125.2">DQ12</text>
<text x="276" y="122.6">DQ11</text>
<text x="276" y="120.1">DQ10</text>
<text x="281.9" y="124">D1</text>
<text x="281.9" y="121.4">D3</text>
<text x="292.1" y="124">DDR2_DQ12</text>
<text x="292.1" y="121.4">DDR2_DQ11</text>
<text x="312.4" y="124">3</text>
<text x="312.4" y="121.4">3</text>
<text x="63.5" y="131.6">3</text>
<text x="63.5" y="129">3</text>
<text x="63.5" y="126.5">3</text>
<text x="68.6" y="131.6">DDR2_BA2</text>
<text x="68.6" y="129">DDR2_BA1</text>
<text x="68.6" y="126.5">DDR2_BA0</text>
<text x="187.5" y="126.5">L2</text>
<text x="187.5" y="129">L3</text>
<text x="187.5" y="131.6">L1</text>
<text x="190.5" y="127.7">BA0</text>
<text x="190.5" y="130.2">BA1</text>
<text x="276" y="130.2">DQ14</text>
<text x="276" y="127.7">DQ13</text>
<text x="281.9" y="131.6">B9</text>
<text x="281.9" y="129">B1</text>
<text x="281.9" y="126.5">D9</text>
<text x="292.1" y="131.6">DDR2_DQ15</text>
<text x="292.1" y="129">DDR2_DQ14</text>
<text x="292.1" y="126.5">DDR2_DQ13</text>
<text x="312.4" y="131.6">3</text>
<text x="312.4" y="129">3</text>
<text x="312.4" y="126.5">3</text>
<text x="63.5" y="136.7">3</text>
<text x="68.6" y="136.7">DDR2_WE_B</text>
<text x="187.5" y="136.7">K3</text>
<text x="190.5" y="132.8">BA2</text>
<text x="190.5" y="137.9">WE</text>
<text x="276" y="137.9">LDQS</text>
<text x="276" y="132.8">DQ15</text>
<text x="281.9" y="136.7">F7</text>
<text x="292.1" y="136.7">DDR2_LDQS_P</text>
<text x="312.4" y="136.7">3</text>
<text x="63.5" y="141.7">3</text>
<text x="68.6" y="141.7">DDR2_RAS_B</text>
<text x="187.5" y="141.7">K7</text>
<text x="190.5" y="142.9">RAS</text>
<text x="276" y="140.4">LDQS</text>
<text x="281.9" y="139.2">E8</text>
<text x="292.1" y="139.2">DDR2_LDQS_N</text>
<text x="312.4" y="139.2">3</text>
<text x="63.5" y="149.4">3</text>
<text x="63.5" y="144.3">3</text>
<text x="68.6" y="149.4">DDR2_CLK_P</text>
<text x="68.6" y="144.3">DDR2_CAS_B</text>
<text x="187.5" y="144.3">L7</text>
<text x="187.5" y="149.4">J8</text>
<text x="190.5" y="145.5">CAS</text>
<text x="276" y="148">UDQS</text>
<text x="276" y="145.5">UDQS</text>
<text x="281.9" y="146.8">A8</text>
<text x="281.9" y="144.3">B7</text>
<text x="292.1" y="144.3">DDR2_UDQS_P</text>
<text x="292.1" y="146.8">DDR2_UDQS_N</text>
<text x="312.4" y="144.3">3</text>
<text x="312.4" y="146.8">3</text>
<text x="63.5" y="151.9">3</text>
<text x="63.5" y="154.4">3</text>
<text x="68.6" y="151.9">DDR2_CLK_N</text>
<text x="68.6" y="154.4">DDR2_CKE</text>
<text x="187.5" y="151.9">K8</text>
<text x="187.5" y="154.4">K2</text>
<text x="190.5" y="150.6">CK</text>
<text x="190.5" y="153.1">CK</text>
<text x="190.5" y="155.6">CKE</text>
<text x="274.3" y="155.7">UDM</text>
<text x="274.3" y="153.2">LDM</text>
<text x="284.1" y="154.4">B3</text>
<text x="284.1" y="151.9">F3</text>
<text x="292.1" y="154.4">DDR2_UDM</text>
<text x="292.1" y="151.9">DDR2_LDM</text>
<text x="312.4" y="154.4">3</text>
<text x="312.4" y="151.9">3</text>
<text x="63.5" y="159.5">3</text>
<text x="68.6" y="159.5">DDR2_ODT</text>
<text x="187.5" y="159.5">K9</text>
<text x="190.5" y="160.7">ODT</text>
<text x="187.5" y="164.6">L8</text>
<text x="190.5" y="165.8">CS</text>
<text x="281.9" y="167.1">A2</text>
<text x="289.6" y="167.1">NC</text>
<text x="277.5" y="173.4">NC3</text>
<text x="277.5" y="170.9">NC2</text>
<text x="277.5" y="168.3">NC1</text>
<text x="281.9" y="172.2">R3</text>
<text x="281.9" y="169.7">E2</text>
<text x="289.6" y="169.7">NC</text>
<text x="289.6" y="172.2">NC</text>
<text x="1.3" y="176">B</text>
<text x="277.5" y="178.5">NC5</text>
<text x="277.5" y="176">NC4</text>
<text x="281.9" y="177.3">R8</text>
<text x="281.9" y="174.8">R7</text>
<text x="289.6" y="177.3">NC</text>
<text x="289.6" y="174.8">NC</text>
<text x="428" y="176">B</text>
<text x="215.4" y="185.8" transform="rotate(-90 215.4 185.8)">A7</text>
<text x="216.6" y="182.9" transform="rotate(-90 216.6 182.9)">VSSQ1</text>
<text x="217.9" y="185.8" transform="rotate(-90 217.9 185.8)">B2</text>
<text x="219.1" y="182.9" transform="rotate(-90 219.1 182.9)">VSSQ2</text>
<text x="220.5" y="185.8" transform="rotate(-90 220.5 185.8)">B8</text>
<text x="221.7" y="182.9" transform="rotate(-90 221.7 182.9)">VSSQ3</text>
<text x="223" y="185.8" transform="rotate(-90 223 185.8)">D2</text>
<text x="224.2" y="182.9" transform="rotate(-90 224.2 182.9)">VSSQ4</text>
<text x="225.6" y="185.8" transform="rotate(-90 225.6 185.8)">D8</text>
<text x="226.8" y="182.9" transform="rotate(-90 226.8 182.9)">VSSQ5</text>
<text x="228.1" y="185.8" transform="rotate(-90 228.1 185.8)">E7</text>
<text x="229.3" y="182.9" transform="rotate(-90 229.3 182.9)">VSSQ6</text>
<text x="230.6" y="185.8" transform="rotate(-90 230.6 185.8)">F2</text>
<text x="231.8" y="182.9" transform="rotate(-90 231.8 182.9)">VSSQ7</text>
<text x="233.2" y="185.8" transform="rotate(-90 233.2 185.8)">F8</text>
<text x="234.4" y="182.9" transform="rotate(-90 234.4 182.9)">VSSQ8</text>
<text x="235.7" y="185.8" transform="rotate(-90 235.7 185.8)">H2</text>
<text x="236.9" y="182.9" transform="rotate(-90 236.9 182.9)">VSSQ9</text>
<text x="238.3" y="185.8" transform="rotate(-90 238.3 185.8)">H8</text>
<text x="239.5" y="182.9" transform="rotate(-90 239.5 182.9)">VSSQ10</text>
<text x="248.4" y="185.8" transform="rotate(-90 248.4 185.8)">A3</text>
<text x="249.6" y="182.9" transform="rotate(-90 249.6 182.9)">VSS1</text>
<text x="251" y="185.8" transform="rotate(-90 251 185.8)">E3</text>
<text x="252.2" y="182.9" transform="rotate(-90 252.2 182.9)">VSS2</text>
<text x="253.5" y="185.8" transform="rotate(-90 253.5 185.8)">J3</text>
<text x="254.7" y="182.9" transform="rotate(-90 254.7 182.9)">VSS3</text>
<text x="256" y="185.8" transform="rotate(-90 256 185.8)">N1</text>
<text x="257.2" y="182.9" transform="rotate(-90 257.2 182.9)">VSS4</text>
<text x="258.6" y="185.8" transform="rotate(-90 258.6 185.8)">P9</text>
<text x="259.8" y="182.9" transform="rotate(-90 259.8 182.9)">VSS5</text>
<text x="263.7" y="185.8" transform="rotate(-90 263.7 185.8)">J7</text>
<text x="264.9" y="182.9" transform="rotate(-90 264.9 182.9)">VSSDL</text>
<text x="1.3" y="245.9">A</text>
<text x="327.7" y="243.3">Title:</text>
<text x="342.9" y="245.9">SCHEM, ROHS COMPLIANT</text>
<text x="342.9" y="243.3">DDR2 SDRAM</text>
<text x="342.9" y="248.4">SP601 EVALUATION PLATFORM</text>
<text x="320" y="256">Date:</text>
<text x="353.4" y="255">6-8-2009_14:40</text>
<text x="383.5" y="256">Ver:</text>
<text x="396.2" y="256">C</text>
<text x="428" y="253.5">A</text>
<text x="320" y="261.1">Sheet Size: B</text>
<text x="383.5" y="261.1">Rev:</text>
<text x="396.2" y="261.1">01</text>
<text x="408.9" y="268.7">BF</text>
<text x="53.3" y="277.6">4</text>
<text x="161.3" y="277.6">3</text>
<text x="269.2" y="277.6">2</text>
<text x="377.2" y="277.6">1</text>
</g>
<g font-size="2.1">
<text x="198.5" y="33" transform="rotate(-90 198.5 33)">R111</text>
<text x="201" y="33" transform="rotate(-90 201 33)">20.0K</text>
<text x="202.5" y="33" transform="rotate(-90 202.5 33)">1%</text>
<text x="205.1" y="33" transform="rotate(-90 205.1 33)">1/16W</text>
<text x="216.2" y="33" transform="rotate(-90 216.2 33)">R112</text>
<text x="218.8" y="33" transform="rotate(-90 218.8 33)">20.0K</text>
<text x="220.3" y="33" transform="rotate(-90 220.3 33)">1%</text>
<text x="222.8" y="33" transform="rotate(-90 222.8 33)">1/16W</text>
<text x="197.7" y="36.8" transform="rotate(-90 197.7 36.8)">1</text>
<text x="205.3" y="36.8" transform="rotate(-90 205.3 36.8)">2</text>
<text x="215.5" y="36.8" transform="rotate(-90 215.5 36.8)">1</text>
<text x="223.1" y="36.8" transform="rotate(-90 223.1 36.8)">2</text>
<text x="92.7" y="60.5">1</text>
<text x="96.5" y="61.3">R67</text>
<text x="96.5" y="63.8">49.9</text>
<text x="96.5" y="65.4">1%</text>
<text x="102.9" y="60.5">1</text>
<text x="106.7" y="65.4">1%</text>
<text x="106.7" y="63.8">49.9</text>
<text x="106.7" y="61.3">R65</text>
<text x="113" y="60.5">1</text>
<text x="116.8" y="61.3">R62</text>
<text x="116.8" y="63.8">49.9</text>
<text x="116.8" y="65.4">1%</text>
<text x="123.2" y="60.5">1</text>
<text x="127" y="65.4">1%</text>
<text x="127" y="63.8">49.9</text>
<text x="127" y="61.3">R80</text>
<text x="133.3" y="60.5">1</text>
<text x="137.2" y="65.4">1%</text>
<text x="137.2" y="63.8">49.9</text>
<text x="137.2" y="61.3">R78</text>
<text x="143.5" y="60.5">1</text>
<text x="147.3" y="61.3">R76</text>
<text x="147.3" y="63.8">49.9</text>
<text x="147.3" y="65.4">1%</text>
<text x="153.7" y="60.5">1</text>
<text x="157.5" y="61.3">R74</text>
<text x="157.5" y="63.8">49.9</text>
<text x="157.5" y="65.4">1%</text>
<text x="163.8" y="60.5">1</text>
<text x="167.6" y="65.4">1%</text>
<text x="167.6" y="63.8">49.9</text>
<text x="167.6" y="61.3">R72</text>
<text x="174" y="60.5">1</text>
<text x="177.8" y="65.4">1%</text>
<text x="177.8" y="63.8">49.9</text>
<text x="177.8" y="61.3">R70</text>
<text x="92.7" y="68.1">2</text>
<text x="96.5" y="67.9">1/16W2</text>
<text x="106.7" y="67.9">1/16W2</text>
<text x="116.8" y="67.9">1/16W2</text>
<text x="127" y="67.9">1/16W2</text>
<text x="137.2" y="67.9">1/16W2</text>
<text x="147.3" y="67.9">1/16W2</text>
<text x="157.5" y="67.9">1/16W2</text>
<text x="167.6" y="67.9">1/16W2</text>
<text x="177.8" y="67.9">1/16W</text>
<text x="87.6" y="73.2">1</text>
<text x="91.4" y="74">R68</text>
<text x="91.4" y="76.5">49.9</text>
<text x="97.8" y="73.2">1</text>
<text x="101.6" y="76.5">49.9</text>
<text x="101.6" y="74">R66</text>
<text x="107.9" y="73.2">1</text>
<text x="111.8" y="74">R64</text>
<text x="111.8" y="76.5">49.9</text>
<text x="118.1" y="73.2">1</text>
<text x="121.9" y="76.5">49.9</text>
<text x="121.9" y="74">R63</text>
<text x="128.3" y="73.2">1</text>
<text x="132.1" y="74">R79</text>
<text x="132.1" y="76.5">49.9</text>
<text x="138.4" y="73.2">1</text>
<text x="142.2" y="74">R77</text>
<text x="142.2" y="76.5">49.9</text>
<text x="148.6" y="73.2">1</text>
<text x="152.4" y="76.5">49.9</text>
<text x="152.4" y="74">R75</text>
<text x="158.7" y="73.2">1</text>
<text x="162.6" y="76.5">49.9</text>
<text x="162.6" y="74">R73</text>
<text x="168.9" y="73.2">1</text>
<text x="172.7" y="74">R71</text>
<text x="172.7" y="76.5">49.9</text>
<text x="179.1" y="73.2">1</text>
<text x="182.9" y="74">R69</text>
<text x="182.9" y="76.5">49.9</text>
<text x="87.6" y="80.8">2</text>
<text x="91.4" y="80.6">1/16W2</text>
<text x="91.4" y="78.1">1%</text>
<text x="101.6" y="78.1">1%</text>
<text x="101.6" y="80.6">1/16W2</text>
<text x="111.8" y="80.6">1/16W2</text>
<text x="111.8" y="78.1">1%</text>
<text x="121.9" y="78.1">1%</text>
<text x="121.9" y="80.6">1/16W2</text>
<text x="132.1" y="80.6">1/16W2</text>
<text x="132.1" y="78.1">1%</text>
<text x="142.2" y="80.6">1/16W2</text>
<text x="142.2" y="78.1">1%</text>
<text x="152.4" y="78.1">1%</text>
<text x="152.4" y="80.6">1/16W2</text>
<text x="162.6" y="78.1">1%</text>
<text x="162.6" y="80.6">1/16W2</text>
<text x="172.7" y="80.6">1/16W2</text>
<text x="172.7" y="78.1">1%</text>
<text x="182.9" y="80.6">1/16W</text>
<text x="182.9" y="78.1">1%</text>
<text x="139.3" y="174" transform="rotate(-90 139.3 174)">1</text>
<text x="140" y="170.2" transform="rotate(-90 140 170.2)">R85</text>
<text x="142.6" y="170.2" transform="rotate(-90 142.6 170.2)">100</text>
<text x="144.1" y="170.2" transform="rotate(-90 144.1 170.2)">5%</text>
<text x="146.6" y="170.2" transform="rotate(-90 146.6 170.2)">1/16W</text>
<text x="146.9" y="174" transform="rotate(-90 146.9 174)">2</text>
<text x="153.7" y="187.5">1</text>
<text x="157.5" y="190.8">4.7K</text>
<text x="157.5" y="188.3">R7</text>
<text x="166.4" y="187.5">1</text>
<text x="170.2" y="188.3">R6</text>
<text x="170.2" y="190.8">4.7K</text>
<text x="179.1" y="187.5">1</text>
<text x="182.9" y="188.3">R84</text>
<text x="182.9" y="190.8">100</text>
<text x="153.7" y="195.1">2</text>
<text x="157.5" y="192.4">5%</text>
<text x="157.5" y="194.9">1/16W</text>
<text x="166.4" y="195.1">2</text>
<text x="170.2" y="194.9">1/16W</text>
<text x="170.2" y="192.4">5%</text>
<text x="179.1" y="195.1">2</text>
<text x="182.9" y="194.9">1/16W</text>
<text x="182.9" y="192.4">5%</text>
</g>
</svg>
